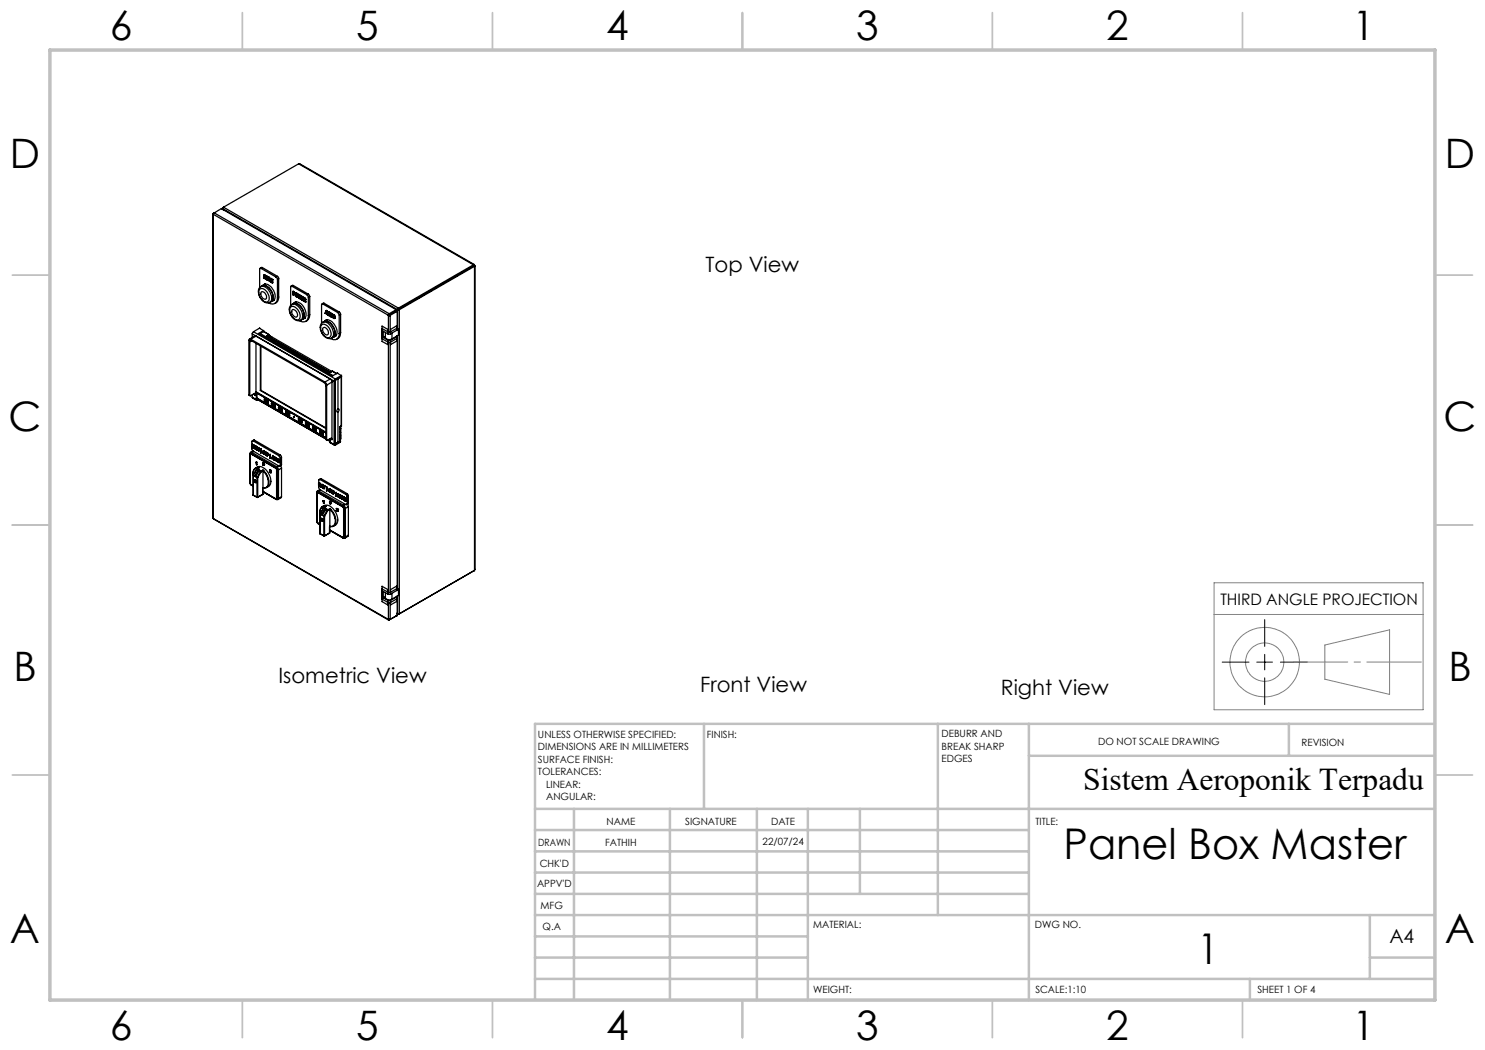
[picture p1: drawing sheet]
<svg xmlns="http://www.w3.org/2000/svg" width="297mm" height="210mm" viewBox="0 0 297 210" stroke-linecap="round" stroke-linejoin="round" font-family="sans-serif">
<g fill="none" stroke="#808080" stroke-width=".2">
<path d="M242.8 116.5h41.8v25.4h-41.8zM242.8 122.9h41.8M265 129l12.9-3v12.9l-12.9-3.1z"/>
<circle cx="252.9" cy="132.4" r="6.9"/>
<circle cx="252.9" cy="132.4" r="3.8"/>
</g>
<path d="M244.4 132.4h5.4M251.4 132.4h3.1M252.9 123.9v5.4M252.9 130.9v3.1M252.9 135.6v5.3M256.1 132.4h5.3" fill="none" stroke="#000" stroke-width=".2"/>
<path d="M284.3 132.4h-25.7" fill="none" stroke="#808080" stroke-width=".2" stroke-dasharray="15.2 1.3 1.3 1.3" stroke-dashoffset="4.3"/>
<g fill="none" stroke="#c0c0c0" stroke-width=".35">
<path d="M48.5 2.5v7.5M98.5 2.5v7.5M148.5 2.5v7.5M198.5 2.5v7.5M248.5 2.5v7.5M2.5 55h7.5M287 55h7.5M2.5 105h7.5M287 105h7.5M2.5 155h7.5M287 155h7.5M48.5 200v7.5"/>
<path d="M98.5 200v7.5M148.5 200v7.5M198.5 200v7.5M248.5 200v7.5"/>
</g>
<g fill="none" stroke="#c0c0c0" stroke-width=".5">
<path d="M140.8 144.8v17M187.6 144.8v38.2M205.8 144.8v55.2M205.8 151.2h81.2M257.8 144.8v6.4M287 144.8h-180v55.2M107 161.8h180M107 178.8h98.8M107 174.5h98.8M107 170.3h98.8M107 166h98.8M114.8 161.8v38.2"/>
<path d="M134 161.8v38.2M151.4 161.8v38.2M161.6 161.8v38.2M172 161.8v17M107 195.8h180M107 191.5h54.6M107 187.3h54.6M107 183h180M250 195.8v4.2M274 191.5h13M274 183v12.8"/>
</g>
<path d="M10 10h277v190h-277z" fill="none" stroke="#c0c0c0" stroke-width=".7"/>
<g fill="none" stroke="#000" stroke-width=".25">
<path d="M59.8 32.8h.2l34.9 20.1M59.8 32.8l-15.1 8.6M59.8 32.8l34.9 20.1M42.6 42.8l.1 60.9M42.7 42.7v.2M42.7 42.9l35 20.2M42.7 42.7h.1M42.7 42.9v60.8M42.9 42.6h.1M42.9 42.6l1.4-.9 34.9 20.2M42.9 42.6l-.2 .1M42.9 42.6l-.2 .3"/>
<path d="M42.9 42.6l34.9 20.1M44.5 41.7v.1M44.5 41.6v.2M44.5 41.8l.1 .1M44.5 41.6l.1 .1M44.5 41.5l.1 .1M44.5 41.5v.1M44.5 41.8v.1M44.6 41.8l34.8 20.1M44.6 41.8l.1 .2M44.6 41.8h-.1M44.7 41.4l.1 .1"/>
<path d="M44.7 41.4v.1M44.7 41.4l-.2 .1M44.8 41.5l-.2 .3M44.8 41.5l34.8 20.1M51.9 57.9a1.25 1.25 0 0 1 1.8 1.1 .97 .97 0 0 1-.4 1.4 1.9 1.9 0 0 1-1.4-2.5zM52.1 57.3a2.12 2.12 0 0 1 2.2 2.3 .98 .98 0 0 1-.7 1 .98 .98 0 0 1-1.1-.5 1.87 1.87 0 0 1-.4-2.8zM52.1 57.3a1.35 1.35 0 0 1 2 .7 1.88 1.88 0 0 1 .2 2.3M52.2 53.7l-.2-.1-.1 .2v3.7M52.2 53.7l3 1.7M52.3 58.4a.95 .95 0 0 1 .8 1.4 1 1 0 0 1-.8-1.4zM52.5 53.5l-.5 .1M52.5 53.5l-.3 .2"/>
<path d="M52.5 53.5l3 1.8M52.6 57.1a1.06 1.06 0 0 1 1.6 .3 2.08 2.08 0 0 1 .4 2.8h-.2M52.8 55h.2M52.8 55l.1 .1M52.8 55.6l.1-.3 .2 .5M52.8 55l-.1 .6h.1M52.9 56.9h-.1M52.9 55.4l-.1 .2M52.9 55.1l.2 .5 .1-.4M53 55l.1 .4M53 55l-.1 .1M53.1 56.8l-.6 .3a2.12 2.12 0 0 1 2.1 2.4l-.1 .6-.2 .2"/>
<path d="M53.1 55.8l.1-.4 .2 .5M53.2 55.2h.2M53.2 55.2h.1M53.2 55.6l-.1 .2M53.3 55.2l.1 .7M53.4 55.2v.7M53.4 55.2h-.1M53.4 55.9h.1M53.5 56l.1-.1 .2 .2 .1 .2M53.6 56h.1M53.6 56h-.1M53.6 55.4h.2"/>
<path d="M53.6 55.4l.1 .1M53.6 55.4l-.2 .6h.1M53.7 55.7l.1 .2-.2-.1zM53.7 55.8h-.1M53.7 55.7v.1M53.7 55.8h.1M53.7 55.5l.2 .8M53.8 55.4l.2 .8M53.8 55.4l-.1 .1M54 55.7h.2M54 55.7h.1M54 55.7l.2 .7"/>
<path d="M54 56.3h-.1M54.1 55.7l.3 .6v-.4M54.2 56.4v-.4l.3 .6M54.2 56.2v.2M54.2 55.7l.2 .4M54.2 55.7h-.1M54.4 55.9h.2M54.4 55.9h.1M54.5 55.9v.7M54.6 55.9l-.1 .7M54.6 55.9h-.1M54.8 60h.1"/>
<path d="M54.8 60l-.5 .3M55.2 55.4l.3 .5M55.5 55.3l.2 .4M55.5 59.5a1.08 1.08 0 0 1-.5 1.2 1.08 1.08 0 0 1-1.3-.1M55.5 55.9v3.6M55.5 55.3l-.3 .1M55.7 59.4l-.2 .9-.5 .4M55.7 55.7l-.2 .2M55.7 59.4l-.2 .1M55.7 55.7v3.7M58.4 57.2l-.3 .1v3.8M58.4 57.2l3 1.8"/>
<path d="M58.6 58.3h.2M58.6 58.3l.1 .1M58.6 58.3l.1 .7M58.7 57.1l-.5 .1M58.7 58.4l.2 .3M58.7 57.1l3 1.7M58.7 57.1l-.3 .1M58.7 58.6h.1M58.7 58.8v.2M58.8 58.3l.2 .3M58.8 58.6h.1M58.8 58.6l-.1-.1v.1"/>
<path d="M58.8 58.3l-.1 .1M58.8 58.6h-.1M58.9 58.7h-.2v.3M59 58.6l-.2 .2M59 58.6l-.1 .1M59.1 58.9v.2M59.1 58.9v-.1a.24 .24 0 0 1 .3 .1 .24 .24 0 0 1-.1 .4M59.1 59.1l.2 .2M59.2 58.9v.2M59.2 58.8v.1M59.2 58.9h-.1M59.2 59.1l.1 .1"/>
<path d="M59.2 59.1h-.1M59.3 58.7l.2 .5M59.3 58.7h-.1a.38 .38 0 0 0-.2 .5 .38 .38 0 0 0 .5 .1v-.1M59.3 58.6l.3 .4M59.3 58.6l-.3 .1M59.3 58.6v.1M59.3 59.2h.1M59.3 59.2v.1M59.5 59.2l.1 .1-.2 .1M59.6 58.9l.2 .8M59.6 58.9h.2M59.6 58.9l.1 .1"/>
<path d="M59.7 59l.1 .4 .1-.4M59.8 58.9v.3M59.8 58.9l-.1 .1M59.8 59.7l.1-.4 .2 .6M59.9 59l.1 .1M59.9 59.5l-.1 .2M60 59.1l.1 .5v-.4M60 59.1l.1 .3M60 59.1h.1M60.1 59.2h.2M60.1 59.2l.2 .1M60.3 59.3l-.2 .6"/>
<path d="M60.3 59.2l-.2 .7M60.3 59.3l.4 .2M60.3 59.3l.3 .2M60.3 59.3v.7l.3 .1M60.3 59.2v.1M60.4 59.6l.2 .2M60.4 59.9l.2 .1M60.5 59.6h.1M60.5 59.9l.2 .1h-.1M60.5 59.8v.1M60.5 59.6l.2 .1-.1 .1M60.5 59.9h-.1"/>
<path d="M60.5 59.6h-.1M60.6 59.5v.1M60.6 59.8v.1M60.6 59.6l-.2-.1v.1M60.6 59.9l-.2-.1v.1M60.7 59.5l.2 .8M60.7 59.6h.2M60.7 59.6h.3M60.7 59.5h-.1M60.7 59.6h-.1M60.7 59.8l-.1 .1M60.9 59.9v-.1l.1 .1h-.1"/>
<path d="M60.9 59.6l.2 .4M60.9 59.9h.1M60.9 59.8h.1M60.9 59.8v.1M61 59.6l.2 .3M61 59.6h-.1M61.1 60l-.1 .1 .1 .3M61.2 59.9l-.2 .2 .2 .3h-.1M61.2 59.9l-.1 .1M61.4 59l.3 .4M61.7 58.8l.2 .5M61.7 59.4v3.7"/>
<path d="M61.7 58.8l-.3 .2M61.9 59.3l-.2 .1M61.9 59.3v3.7M83.6 59.6h.1M83.7 59.5h.1M83.9 59.4h.1M84 59.3h.1M84.2 59.3h.1M84.5 59.1h.1M84.6 59h.1M85.6 58.4h.1M85.8 58.3h.1"/>
<path d="M86.1 58.1h.1M86.4 58h.1M86.9 57.7h.1M87.2 57.5h.1M89.5 56.2h.1M91.4 55.1h.1M91.6 55l-.2 .1M94.7 52.9h.1l.1 .1M94.7 52.9h.1M94.7 53.1v.1M94.7 53.2h.1M94.7 52.9l-15 8.7"/>
<path d="M94.7 53.2l.2 .1M94.7 53.2l-15 8.6M94.7 52.9v.3M94.9 53l.1 .2-.1 .1M94.9 53.3l-15 8.6M94.9 53.3v60.8l-15.2 8.8M94.9 53l-.2 .2M95 53.2v60.7l-.1 .1M49.8 78.9l.2 .3M49.8 78.9l.2 .1M50 79l.1 .2 .6-.4a.23 .23 0 0 1 .2 0 .23 .23 0 0 1 .1 .2M50 68.4v10.6"/>
<path d="M50.1 67.8h-.2l-.1 .2v10.9M50.1 67.8l14.9 8.6M50.3 68.1l14.6 8.5 .3 .4v10.8M50.3 68.1a.21 .21 0 0 0-.3 0 .21 .21 0 0 0 0 .3M50.3 68.1l-.3 .3M50.4 79.4l.1 .2 .8 .5M50.4 66.8l16.4 9.4M50.4 79.4l.9 .5M50.4 66.8v.7M50.4 79v.4M50.7 66.3l-.3 .5M50.7 66.3l16.4 9.5"/>
<path d="M50.8 78.8l.2 .2M51 78.6v.4M51 78.6l.3 .2M51.2 68.6v10M51.2 78.6h-.2M51.2 78.6l.2 .1M51.2 78.4l14 8.1-14-8M51.2 78.3l14 8.1M51.2 67.2h-.3l-1 .6M51.2 67.2l-1.1 .6M51.2 67.2l14.8 8.6M51.3 79.9v.2l.3-.1"/>
<path d="M51.3 78.8v1.1M51.4 78.7l.1 1.2M51.4 79.8l13.8 8M51.4 78.7l-.1 .1M51.4 79.8l13.8 7.9M51.4 79.7l13.8 8M51.4 79.6l13.8 8M51.9 65.6h.1M51.9 65.6l.8 .5M51.9 65.6l-1.2 .7M52 66.7l14.6 8.4M52.1 69.2v8.9"/>
<path d="M52.1 78.1l13.1 7.6M52.2 78.1h-.1M52.2 69.2v8.9M52.2 78.1l13 7.5M52.7 66.3h.1M52.7 66.1l-1 .6 14.8 8.5 1-.6M52.7 66.3l1.1 .6M52.7 66.3l-.8 .5M52.8 66.1h-.1M52.9 79.8v.4M52.9 79.8l.7 .4M52.9 79.9l.7 .3"/>
<path d="M52.9 79.8h.1M53.4 67.2h.1M53.4 67.2l12.7 7.3M53.8 66.9h.1M53.8 66.9l-.4 .3M53.8 66.9v.2M53.8 67.1h.1M53.8 67.1l12.6 7.2M54 67.2l-.2 .1M54.3 60.3l-.3 .2M54.4 67.4l-.3 .1M54.6 60.1h.2"/>
<path d="M58.2 61.4a1.39 1.39 0 0 1 1.7 1.1 1.01 1.01 0 0 1-.4 1.5 1.87 1.87 0 0 1-1.3-2.6zM58.3 60.9a1.79 1.79 0 0 0 .3 2.7 1.31 1.31 0 0 0 1.5 .5M58.3 60.9a1.92 1.92 0 0 1 2.2 1.8v.9l-.4 .5M58.5 62a.87 .87 0 0 1 .9 .4 .87 .87 0 0 1-.2 1 1.04 1.04 0 0 1-.7-1.4zM58.6 60.7a1.93 1.93 0 0 1 2.2 1.8v1l-.3 .4M58.6 60.7a1.82 1.82 0 0 1 2.1 1.6 1.28 1.28 0 0 1-.2 1.6M58.6 60.7l-.3 .2M58.7 60.7a1.06 1.06 0 0 1 1.7 .3 2.24 2.24 0 0 1 .6 2.6l-.4 .2M59.1 60.4l-.1 .1M59.2 60.4l-.6 .3M60.5 63.9l-.4 .2M60.6 60v.1"/>
<path d="M60.7 60.1h-.1M60.9 60.3v-.3l.2 .4M60.9 60.2h.1M60.9 60.2v.1M61 63.6l-.2 .1M61 63.5h.1M61.1 63.5l-.6 .4M61.7 63.1a1.07 1.07 0 0 1-.5 1.2 1.07 1.07 0 0 1-1.3-.2M61.9 63l-.2 .9-.6 .4M61.9 63l-.2 .1M64.4 64.9a1.53 1.53 0 0 1 1.7 1.4 .78 .78 0 0 1-.2 1.2 .78 .78 0 0 1-1.1-.4 1.69 1.69 0 0 1-.4-2.2zM64.4 64.5a1.34 1.34 0 0 1 1.8 .8 1.57 1.57 0 0 1 0 2.4 2.07 2.07 0 0 1-1.8-3.2z"/>
<path d="M64.6 60.8l-.3 .1v3.8M64.6 65.6a.78 .78 0 0 1 .8 .1 .78 .78 0 0 1 .3 .8 .42 .42 0 0 1-.3 .5 .42 .42 0 0 1-.5-.3l-.4-.6zM64.6 60.8l3 1.7M64.8 60.7l-.4 .1M64.8 64.3a1.86 1.86 0 0 1 2.1 1.6 1.35 1.35 0 0 1-.3 1.5M64.8 64.3l-.3 .2M64.8 60.7l-.2 .1M64.8 60.7l3 1.7M64.9 64.2a1.01 1.01 0 0 1 1.7 .3 2.06 2.06 0 0 1 .5 2.7l-.4 .2M65 76.4l.3 .4v.2M65.1 62.7v-.1l.4 .4M65.2 62.6l-.1 .1"/>
<path d="M65.2 62.2h.2M65.2 62.2h.1M65.2 62.2l-.2 .4 .1 .1M65.3 62.4v.2l-.1-.1zM65.3 62.5h-.1M65.3 62.5h.1M65.3 64l-.1 .1M65.3 62.2l.2 .8M65.3 62.4v.1M65.3 64l-.5 .3M65.3 77v10.9M65.4 64h.1"/>
<path d="M65.4 62.2l.1 .8M65.4 62.2h-.1M65.6 62.4v.4a.24 .24 0 0 0 .1 .3 .24 .24 0 0 0 .3 0v-.1M65.6 62.4h.2M65.6 62.4h.1M65.7 62.9l.1 .1M65.7 62.4v.5M65.8 62.8l.1 .2h-.1M65.8 62.4v.4M65.8 62.8l-.1 .1M65.8 62.4h-.1M65.9 62.5l-.1 .5"/>
<path d="M65.9 62.5h.2M65.9 62.5l.1 .1M66 62.6v.4M66 75.8l.3 .3 .1 .3M66 63.1l-.1 .1M66 62.6l.4 .2M66 62.6l.3 .8M66 75.8l-1 .6M66.1 62.9l-.1 .2M66.1 74.5h.1M66.1 62.5v.1M66.1 62.8v.1"/>
<path d="M66.1 62.5l-.1 .1M66.1 62.9l-.1 .1M66.4 62.8l-.1 .6M66.4 76.4l-1.1 .6M66.4 76.4v11.5M66.4 74.3h.1M66.4 74.3l-.3 .2M66.4 62.8v.1h-.1v.5M66.4 62.8h.1M66.5 63.2l.1 .2M66.5 63.2v-.1a.24 .24 0 0 1 .3 .1 .24 .24 0 0 1-.1 .4M66.5 74.3h.1"/>
<path d="M66.5 74.3l-.4 .2M66.5 74.3l.8 .4M66.6 62.9h.2M66.6 63.4l.1 .2M66.6 63.2l.1 .2M66.6 63.1v.1M66.6 62.9l-.1 .1M66.6 63.2h-.1M66.6 67.4l-.2 .2M66.7 63.4l.1 .1M66.7 63.4h-.1M66.7 63l.3 .5"/>
<path d="M66.7 63h-.1a.38 .38 0 0 0-.1 .5 .38 .38 0 0 0 .5 .1v-.1M66.8 62.9l.2 .3 .1 .3M66.8 62.9l-.1 .1M66.8 63.5h.1M66.8 63.5l-.1 .1M66.8 76.2v12.7M67 76.1h.1M67 76.1v12.7M67 76l.1 .1M67.1 63.5l-.2 .2M67.1 76l-.1 .1M67.1 75.8l-.3 .4"/>
<path d="M67.1 63.5h-.1M67.1 76.1v12.7M67.1 67.2h-.1M67.2 67.1h.1M67.2 67.1l-.6 .3M67.5 74.6l.8 .5M67.6 74.6h-.1M67.6 62.5l.2 .5M67.6 75.8l-.5 .3M67.6 75.8v6M67.8 66.7a1.07 1.07 0 0 1-.5 1.2 1.07 1.07 0 0 1-1.2-.2M67.8 62.4l.3 .5"/>
<path d="M67.8 63v3.7M67.8 62.4l-.2 .1M68.1 66.5l-.1 .8-.7 .5M68.1 66.5l-.3 .2M68.1 62.9v3.6M68.1 62.9l-.3 .1M68.2 75.3l.1 .1M68.3 75.3h.1M68.3 75.3l-1.2 .7M68.3 75.1l-1.2 .7M68.3 75.4l-.7 .4M68.3 75.4v9.8"/>
<path d="M68.3 75.3v.1M68.3 75.3v9.9M68.3 75.1h.1M76.4 67.8l1.3 .7M76.4 65.7l1.3 .7M76.7 67.5l.9 .5M77.1 66.5v1a.88 .88 0 0 0 1.3 .3M77.1 67.2l-.4 .3M77.6 66.8h.5M77.6 68h.5M77.6 66.8v-.9l-1.2-.7v3.1l1.2 .6v-.9M77.6 66.8l-.9-.6v1.3"/>
<path d="M77.7 66.4h.3M77.7 68.5h.3M77.7 63.1v3.3M77.7 68.5v50M77.8 62.9v.1M77.8 62.7l-.1 .4M77.8 62.7v.3M77.8 63h.1M77.9 63l.1 .1h-.3M77.9 63l-.2 .1M77.9 63l.1 .1M78 62.9h.1"/>
<path d="M78 63.1v3.3M78 68.5v50M78.4 66.6v1.2M79.2 61.9l-1.4 .8M79.2 61.9v.3M79.2 62.2l-1.4 .8M79.3 62.2l.1 .1M79.3 62.2l-1.4 .8M79.3 66.1v-1l-1.2 .8v.9M79.3 67.3v.9l-1.2 .7v-.9M79.3 66.1l-1.2 .7M79.3 67.3l-1.2 .7"/>
<path d="M79.4 67.2l-.1 .1M79.4 67.6v.1M79.4 67.2v.5M79.4 62.3l-1.4 .8M79.4 62.3v3.3l-1.4 .8M79.4 67.7v50l-1.4 .8M79.4 67.7l-1.4 .8M79.5 62l-.2 .2M79.5 62v3.7M79.5 67.1v50.6M79.6 61.6l-.2 .3M79.6 61.8l-.2 .1"/>
<path d="M79.6 61.6v.2M79.6 61.6h.1M79.6 61.8h.1M79.6 61.8l-.4 .2 .2-.1M79.7 61.8v.1M79.7 61.9l.2 .1h-.4M79.7 61.6v.3M79.7 65.8v1.2l-1.3 .8M79.7 65.8l-.3-.2-.1 .5M79.7 65.8l-.3 .2M79.7 61.9l-.2 .1M79.7 61.8l.2 .1"/>
<path d="M79.9 61.9l-.1 60.8M80 61.7h.1M80.5 61.4h.1M80.6 61.3h.1M81.3 60.9h.1M81.4 60.9h.1M50 90.8v5.9l.2 .2 .4 .2-.4-.2 .1 .1M50 96.5l.1 .3 .2 .2M50.1 90.5l-.1 .3M50.1 90.5h.3M50.2 90.8l-.2 .1M50.2 90.8l4.9 2.9"/>
<path d="M50.2 90.7l-.2 .1M50.2 90.8h-.1M50.2 90.7l5 2.9M50.2 90.8h.1M50.3 97l.3 .2M50.4 89.4v.6l.2 .2 5.2 3 .3-.1M50.4 90.5l-.2 .2M50.4 88.9h.2M50.4 88.9v.5M50.4 88.9h.1M50.4 89.4v-.3l.2 .5M50.4 90.5l4.9 2.8"/>
<path d="M50.5 89.3l-.1 .1M50.5 88.9l.1 .5 .1-.3M50.6 88.9v.3M50.6 88.9h-.1M50.6 90.2l-.5 .3M50.6 95v.1M50.6 99l.1 .1M50.6 95h.1M50.6 95.1h.1M50.6 99h.1M50.6 95.1v3.9M50.6 89.6l.1-.3 .1 .4"/>
<path d="M50.7 88.2h-.3v.7M50.7 95v.1M50.7 99v.1M50.7 99.1l.7 .4M50.7 88.2l5.1 2.9M50.7 95l.7 .5M50.7 95.1l.7 .4M50.7 99l.7 .4M50.7 95.1v3.9M50.7 89.1h.2M50.7 89.1h.1M50.7 89.4l-.1 .2"/>
<path d="M50.7 90.3l-.3 .2M50.8 89.1v.6M50.9 96a.27 .27 0 0 1 .3 .2 .27 .27 0 0 1-.2 .3l-.2-.4zM50.9 95.9v.1M50.9 89.1v.5M50.9 89.7h.1M50.9 89.7h-.1M50.9 89.1h-.1M50.9 88l-.5 .2M50.9 88l5.2 3M50.9 88l-.2 .2M50.9 89.7l.4 .2"/>
<path d="M51 89.7h.1M51 89.3h.1M51 89.3l-.1 .4M51 89.7h-.1M51.1 93.6a1.74 1.74 0 0 1 2.6 1 2.05 2.05 0 0 1 0 2.7l-.4 .2M51.1 89.4l.1 .3-.2-.1zM51.1 93.6a1.2 1.2 0 0 0-.5 1.4M51.1 89.5h.1M51.1 89.3l.2 .6M51.1 89.5l-.1 .1M51.2 96.5h.1M51.2 92.5h.1"/>
<path d="M51.2 92.5l.1 .4M51.2 89.2l.2 .6M51.2 89.2l-.2 .1M51.2 89.2l-.1 .1M51.3 92.9h.1M51.3 92.4h.1M51.3 92.4l-.1 .1M51.3 93.8l.1 .1M51.3 93.8l-.7 1.2M51.4 93.8h-.1M51.4 93.9l.7 .4M51.4 89.5h.1"/>
<path d="M51.4 89.5l.1 .6M51.4 92.4l-.1 .5M51.4 89.9h-.1M51.4 93.9l-.7 1.1M51.4 93.8h.1M51.4 93.8l.8 .5M51.4 93.8v.1M51.4 95.5h.1M51.4 99.4h.1M51.4 99.4v.1M51.4 95.5v3.9M51.4 99.5h.1"/>
<path d="M51.4 89.5l.2 .5v-.4M51.5 90.1v-.4l.3 .5M51.5 99.4v.1M51.5 89.9v.2M51.5 95.5v3.9M51.5 89.5l.1 .2M51.5 89.5h-.1M51.6 94.2h.1M51.6 94.2l.2 .1-.5 .8-.2-.1zM51.6 93.7a.95 .95 0 0 0-.9 1.3M51.6 89.6h.2M51.6 89.6l.2 .1"/>
<path d="M51.8 89.7v.5M51.8 93.5l-.4 .3M51.8 93.5l-.7 .1M51.8 89.6v.6M51.8 89.6v.1M52.1 94.3l.1 .1M52.1 89.9h.1M52.1 89.9l.1 .7M52.1 94.3l-.7 1.2M52.2 94.3h-.1M52.2 94.3v.1M52.2 89.9v.7"/>
<path d="M52.2 94.4l-.7 1.1M52.2 89.8v.8M52.2 89.8l-.1 .1M52.2 89.8v.1M52.5 98.9l-1 .6M52.5 98.9h.1M52.5 92.7l.1-.2 .2 .2v.3l-.1 .1M52.5 92.7l.1 .2M52.5 92.7h.1M52.5 98.9l-1 .5M52.6 98.3l2.6 1.6M52.6 90.4l.1 .2"/>
<path d="M52.6 90.4l.1-.1 .1 .1 .1 .3h-.2M52.6 94.1l.2 .3a2.42 2.42 0 0 1 .5 3l-.7 .1M52.6 94.1h.1M52.6 94v.1M52.6 97.5l-.1 1.4M52.6 92.9l.1 .2M52.6 92.5l-.1 .2M52.6 92.9h.1M52.6 94a2.85 2.85 0 0 1 1 3.3l-.3 .2M52.6 94l-.4 .3M52.6 94.1v3.4M52.6 94.1l-.4 .3"/>
<path d="M52.7 92.6h.1M52.6 92.6v.3l.1 .1 .1-.2M52.6 92.6h.1M52.7 90.6v.1M52.7 90.4v.1M52.7 92.6l.1 .2M52.7 93.1h.1M52.7 90.4h-.1M52.7 90.3v.1M52.7 90.2l.3 .5M52.7 90.2a.33 .33 0 0 0-.1 .4 .33 .33 0 0 0 .4 .2v-.1M52.7 90.5l.1 .2"/>
<path d="M52.7 90.5v.1M52.8 92.8l-.1 .2M52.8 92.8h.1M52.8 90.2l.3 .3M52.8 90.2h-.2M52.8 90.2h-.1M52.8 90.7h.1M52.8 90.7h-.1M52.9 80.2h.1M52.9 80.2l.7 .4M53.1 90.7l-.2 .1M53.1 90.4l.5 .3"/>
<path d="M53.1 90.4l.3 .1M53.1 90.4l.1 .6M53.1 90.6l-.1 .1M53.2 90.7l.1 .1M53.2 90.6h.1M53.2 90.8v.2M53.2 90.6l.1 .1M53.2 90.6v.1M53.3 90.7l-.1-.1v.1M53.3 90.8v.1M53.3 90.9l-.1-.1v.2M53.3 97.5l-.7 .1"/>
<path d="M53.3 90.6l.4 .1M53.3 90.6l.1 .6M53.3 90.6v.1M53.3 90.7v.1M53.4 90.5v.1M53.4 90.5l-.1 .2M53.4 90.8v-.1l.2 .1M53.4 90.8l.2 .1M53.5 90.8h.1M53.5 91l-.1 .2M53.5 90.8l.2 .1M53.5 90.8h-.1"/>
<path d="M53.6 80.6h.1M53.6 80.2v.4M53.6 90.7v.1M53.6 90.9v.1M53.6 91l-.2-.1v.3M53.6 80.2h.1M53.7 90.7l-.1 .1M53.7 90.9l-.1 .1M53.7 90.7h-.1M53.7 90.9h-.1M53.9 94h.2v.3M53.9 94h.1"/>
<path d="M53.9 94.4h.1M53.9 90.9h.2M53.9 90.9l.1 .7M53.9 91.6h.1M54 94.4h.1M54 94.3l-.1 .1M54 94h.1M54 94l.1 .2M54 94l.2 .1M54.1 94.3h.1M54.1 94.3l-.1 .1 .2 .2-.3-.2M54.1 94.3l-.1 .1"/>
<path d="M54.1 90.9l-.1 .7M54.2 94.1l-.1 .1M54.3 81h.1M54.3 81l.7 .4v-.4M54.3 80.6l.7 .4M54.3 81l.7 .4M54.3 80.7l.7 .4M54.3 80.6v.4M54.4 91.7v-.1l.2 .1 .2 .3M54.5 91.7h.1M54.5 91.7h-.1M54.5 91.3h.1"/>
<path d="M54.5 91.3l-.2 .4h.1M54.5 91.5h.1M54.5 91.4l.1 .2h-.1zM54.5 91.5v.1M54.6 91.3l.2 .7M54.6 91.3l.2 .5M54.6 91.3h.1M54.8 91.4l.1 .6 .2 .1v-.2M54.8 91.4l.1 .1M54.8 91.4h.2M54.8 91.9v.1M54.9 91.8l.1 .2"/>
<path d="M54.9 91.5v.3M55 81.1v.3M55 91.8v.1M55 91.4v.4M55 91.4l-.1 .1M55 91.8h-.1M55 81v.1M55 81h.1M55 91.9v.1M55 91.6h.1M55 91.6h.2M55 81v.4"/>
<path d="M55 91.6v.3M55.1 91.6v.3M55.1 93.7l.2 .3M55.2 91.6l.2 .2M55.2 91.6l.3 .1M55.2 91.6l.1 .7M55.2 91.9l-.1 .2M55.2 93.6l.2 .4M55.2 93.6l.2 .3M55.2 99.8v.1M55.2 91.6h.1M55.2 91.7v.2"/>
<path d="M55.2 91.6h-.1M55.2 91.9h-.1M55.2 93.6l-.1 .1M55.2 99.9h.4M55.3 93.3l-.1 .3M55.3 93.3l.4 .7M55.3 99.7l-.2 .1-2.5-1.5 2.6 1.5M55.3 99.7v.1M55.3 94v5.7M55.4 93.9v5.8M55.4 93.9l-.1 .1M55.4 94h.3"/>
<path d="M55.4 99.7l-.2 .1M55.4 99.7h.3M55.4 91.8l-.1 .5M55.5 91.7l-.1 .2-.1-.1v.5M55.5 91.7l-.1 .1M55.5 92.1l.1 .2M55.5 92.1l.1-.1 .2 .1v.2l-.1 .1M55.6 92.3l.1 .1M55.6 92.1l.1 .1M55.6 92.1h-.1M55.6 92v.1M55.7 91.9l.2 .4"/>
<path d="M55.7 91.9h-.1a.33 .33 0 0 0-.1 .4 .33 .33 0 0 0 .4 .2v-.2M55.7 92.2l.1 .1M55.7 92.2l-.1 .1M55.7 99.7l-.1 .2M55.7 81.8h.1M55.7 81.4v.4M55.7 94v5.7M55.7 81.4l.7 .4M55.7 81.8l.7 .4M55.7 81.8l.7 .4v-.4M55.7 81.5l.7 .4M55.7 93.2l-.4 .1"/>
<path d="M55.8 91.1l.3 .5M55.8 91.9l.2 .4M55.8 91.9h-.3M55.8 91.9h-.1M55.8 92.3h.1M55.8 92.3l-.1 .1M56 92.3l-.2 .2M56 92.3h-.1M56.1 91l.2 .5M56.1 91.6v1.5M56.1 91l-.3 .1M56.1 93.1l.2 .5"/>
<path d="M56.3 92.9l-.3 .3M56.3 99.3l-.7 .6M56.3 91.5l-.2 .1M56.3 92.9l-.2 .2M56.3 91.5v1.4M56.3 93.6v5.7M56.3 93.6l-.6 .4M56.3 99.3l-.6 .4M56.4 81.9v.3M56.4 81.8v.1M56.4 81.8h.1M56.4 81.8v.4"/>
<path d="M57.1 82.6h.1M57.1 82.6v-.4l.8 .4M57.1 82.3l.7 .4M57.1 82.6l.7 .4M57.1 82.3l.8 .3M57.1 82.6l.8 .4M57.8 83h.1M57.8 82.7v.3M57.9 83h.1M57.9 82.6h.1M57.9 82.6l-.1 .1M57.9 82.6v.4"/>
<path d="M58.7 83.3l.1 .2zM59.7 84.1h.1M59.7 83.7l.7 .4M59.7 83.8l.7 .4M59.7 83.7v.4M59.7 84.1l.7 .4v-.4M59.7 84.1l.7 .4M60.4 84.2v.3M60.4 84.1v.1M60.4 84.1h.1M60.4 84.1v.4M61.1 84.9h.1"/>
<path d="M61.1 84.6l.7 .4M61.1 84.6l.7 .3M61.1 84.9l.7 .4M61.1 84.6v.3M61.1 84.9l.7 .5M61.8 85v.3M61.8 85h.1M61.8 85.3v.1M61.8 85v.4M61.8 84.9v.1M61.8 84.9v.5M62.5 85.8h.1"/>
<path d="M62.5 85.4l.7 .4M62.5 85.4l.8 .4M62.5 85.8l.7 .4M62.5 85.4v.4M63.2 85.8h.1M63.2 85.8v.4M63.3 85.8l-.1 .4M63.3 85.8h-.1M63.4 98.5v.1M63.4 98.5v5.7M63.4 98.6v5.8l.1 .2 .5 .3-.4-.2 .1 .1M63.5 98.2l-.1 .3"/>
<path d="M63.5 98.2h.2M63.6 98.5l-.2 .1M63.6 98.5l4.9 2.9M63.6 98.5l-.1-.1-.1 .2M63.6 98.5h-.1M63.6 98.5l5 2.8M63.6 98.5h.1M63.7 96.6v.5l.3 .2 .1-.2M63.7 96.6h.2M63.7 96.6l.1 .1M63.7 97.1v.5l.3 .3 5.1 3 .3-.1M63.7 98.2l-.1 .3"/>
<path d="M63.7 98.2l5 2.9M63.8 97.1v-.4l.2 .3-.1 .1M63.8 96.7l.3 .4M63.8 97.1h.1M63.9 97h.1M63.9 96.8v.2M63.9 97l-.1 .1M63.9 96.6l.3 .4M63.9 86.6h.1M63.9 96.6l-.1 .1M63.9 86.2v.4M63.9 86.2l.8 .4"/>
<path d="M63.9 86.2l.7 .4M63.9 86.6l.7 .4M64 97.9l-.5 .3M64 97v.1M64 97l-.1 .1M64 95.9l-.3 .1v.5M64 95.9l5.1 3M64.1 98l-.4 .2M64.1 97.2l-.1 .1M64.2 97l-.1 .2M64.2 97l-.1 .1M64.2 97.4l.4 .2"/>
<path d="M64.3 95.8l-.4 .1M64.3 95.8l-.3 .1M64.3 95.8l5.1 2.9M64.3 97.4h.1M64.3 96.9l.1 .1M64.3 96.9l-.1 .5M64.3 97.4h-.1M64.3 97.1l.1 .2-.1-.1zM64.4 97.2h.1M64.4 97l.2 .6M64.4 97.2h-.1M64.5 96.9l.2 .7h-.1"/>
<path d="M64.5 96.9h-.2M64.5 96.9l-.1 .1M64.6 97.1h.2M64.6 97.1h.1M64.6 97.1l.2 .6M64.6 86.6v.4M64.6 86.6h.1M64.6 87h.1M64.7 86.6l-.1 .4M64.7 86.6h-.1M64.7 87h-.1M64.7 97.1l.1 .3v-.2"/>
<path d="M64.8 97.1v.2M64.8 97.1h-.1M64.8 97.5v.2M64.8 97.2h.2M64.8 97.2l.1 .1M64.9 97.5l-.1 .2M64.9 97.5h-.1M64.9 97.3l-.1 .2M65 97.2l-.1 .3M65 97.2l-.1 .1M65.2 87.8l.2 .2M65.2 87.8l.1 .1"/>
<path d="M65.3 97.5h.1M65.3 97.5v.7M65.3 87.9l.2 .1 .5-.3a.21 .21 0 0 1 .3 0 .21 .21 0 0 1 .1 .2M65.4 97.5l-.1 .7M65.4 97.5h-.1M65.5 88l.5 .3M65.6 88l.4 .2M65.7 87.9l.3 .2M65.8 98v.2M65.8 98v-.1a.21 .21 0 0 1 .3 .1 .21 .21 0 0 1-.2 .3M65.8 87.9l.2 .1M65.8 98.2l.1 .1"/>
<path d="M65.9 98v.2M65.9 97.9v.1M65.9 98h-.1M65.9 97.9l.3 .4M65.9 97.9v-.1a.32 .32 0 0 0-.1 .4 .32 .32 0 0 0 .3 .2l.1-.1M65.9 98.2l.1 .1M65.9 98.2h-.1M66 97.8l.3 .3M66 97.8h-.2M66 88.4l.9 .6M66 97.8l-.1 .1M66 98.3h.1"/>
<path d="M66 98.3h-.1M66 88.4l.8 .5M66 87.7v.7M66.2 87.7l.2 .2M66.3 98.3l-.2 .1M66.3 98l.3 .1M66.3 98l.2 .2M66.3 98v.6M66.3 98.2l-.1 .1M66.3 98.3v-.1l.2 .1M66.3 98.3l.2 .1M66.4 98.2h.1"/>
<path d="M66.4 98.2l.1 .2M66.4 98.2l-.1 .1M66.5 98.2v.1M66.5 98.4l-.2 .2M66.5 98.4h-.2v.2M66.6 98.1v.7M66.6 98.1l-.1 .1M66.6 98.5h.2M66.7 98.4h.1M66.7 98.6l-.1 .2M66.7 98.4l.2 .1M66.7 98.4l-.1 .1"/>
<path d="M66.8 98.4l-.2-.1v.2M66.8 98.6h-.2v.2M66.8 98.3v.1M66.8 98.5v.1M66.9 98.3l-.1 .1M66.9 98.5l-.1 .1M66.9 98.3l-.4-.1 .3 .1M66.9 98.3h-.1M66.9 98.5h-.1M67 88.8l.1 .1M67 88.8h.1M67.1 88.8l.8-.6-.9 .6"/>
<path d="M67.1 88.8h-.1M67.1 98.5l.1 .1M67.1 98.5l.1 .8M67.2 98.6v.7M67.2 98.5v.8M67.2 98.5h-.1M67.2 98.5v.1M67.5 98.8h.2M67.5 98.8h.1M67.5 98.8l.1 .6M67.6 81.8l-.3 .4 .1 .2h.2M67.6 81.8h.2v.2l-.2 .4"/>
<path d="M67.6 98.8l.2 .5v-.4M67.6 82.4v6M67.6 99.4v-.4l.3 .5M67.7 99.2l-.1 .2M67.7 98.8l.1 .3M67.7 98.8h-.1M67.8 98.9h.2M67.8 98.9l.1 .1M67.9 88.3h.1M67.9 99v.5M67.9 88.3l.1 .2-.9 .5h-.2l-.1-.1M67.9 86.9l.3 .1"/>
<path d="M67.9 87.1l.3 .1M67.9 86.4l.3 .1M67.9 88.3l-.8 .6M67.9 87.4l.3 .2M68 98.9l.1 .7M68 99.5h-.1M68 98.9l-.1 .1M68.1 99.1v.5M68.2 85.7l-.3 .2M68.2 85.3v2.5l-.3-.1M68.2 99.1v.2M68.2 99.5l-.1 .1"/>
<path d="M68.2 99.1h-.2h.1M68.2 99.1h-.1M68.2 99.2a.38 .38 0 0 0 0 .5 .38 .38 0 0 0 .4 .1v-.1M68.2 99.2l.2 .1M68.2 99.4l.2 .3M68.3 85.2h.1M68.3 85.2l-.4 .2v2.9M68.3 99.4l.1 .2M68.3 85.2l-.4 .2M68.3 99.4h-.1M68.3 99.3v.1M68.4 99.4l.2 .1"/>
<path d="M68.4 99.4h-.2M68.4 99.6l.1 .1h-.1M68.4 99.3h.1M68.4 99.5l.2 .2M68.4 99.5v.1M68.5 99.2l.1 .1M68.5 99.2h-.3M68.5 99.2l-.1 .1M68.5 99.7h-.1M68.5 99.3l.1 .2M68.6 99.3l.1 .1M68.6 99.3h-.1"/>
<path d="M68.6 99.7h.1M68.7 99.7l-.2 .2M68.7 99.4l.1 .1M68.7 99.4l.1 .6M68.7 99.7h-.1M68.8 99.5v.2M68.9 99.4v.3M68.9 99.9l-.1 .1M68.9 99.4l-.3 .1M68.9 99.7h.1M68.9 99.7h-.1M68.9 99.4l-.1 .1"/>
<path d="M68.9 99.6h.2M68.9 99.6v.2l-.1-.1M68.9 99.6l.1 .1M69 99.7v.5M69.1 99.7l.1 .6M69.1 99.7l.3 .1M69.1 99.7l.2 .1M69.1 99.6v.1M69.1 99.8l-.1 .4M69.1 99.6l-.1 .1M69.1 98.9l.3 .4M69.3 99.8l-.1 .5"/>
<path d="M69.4 99.8l-.2 .1v.4M69.4 99.8h-.1M69.4 98.7l.3 .5M69.4 99.3v1.5M69.4 98.7l-.3 .2M69.7 99.2l-.3 .1M69.7 99.2v1.4M42.7 103.7l35 20.3M42.7 103.7l35 20.2M63.4 104.2l.3 .6M63.4 104.2v.1M63.7 104.8l.3 .1"/>
<path d="M64 106.7l.1 .1M64 102.8h.1M64 106.7h.1M64 102.8v3.9M64 102.8l.8 .4M64 106.7l.8 .5M64.1 102.8h-.1M64.1 106.8l.7 .4M64.1 102.8l.7 .4M64.2 103.7a.29 .29 0 0 1 .4 .2 .29 .29 0 0 1-.1 .3l-.3-.1zM64.3 103.7h-.1M64.5 101.3a1.29 1.29 0 0 0-.5 1.5"/>
<path d="M64.6 104.2h.1M64.6 100.2l.1-.1v.5M64.6 100.3h.1M64.6 100.2v.1M64.6 100.2h.1M64.7 100.2l-.1 .1M64.7 100.2h.1M64.7 100.6h.1M64.7 101.6h.1M64.7 101.6l-.7 1.2M64.7 100.1h.1M64.7 100.2v.4"/>
<path d="M64.7 101.5v.1M64.7 101.6l.8 .4M64.7 101.6l-.6 1.2M64.7 101.5h.1M64.8 101.5l.7 .5M64.8 101.5l-.1 .1M64.8 103.2h.1M64.8 107.2h.1M64.8 103.2v4M64.9 107.2h.1M64.9 103.2v4M64.9 101.9l-.4 .8 .1 .1 .5-.8"/>
<path d="M64.9 101.9l.2 .1M64.9 101.9l-.4 .8M64.9 101.9h.1M65 101.3a.99 .99 0 0 0-1 1.4M65.2 101.3h-.7a1.74 1.74 0 0 1 2.5 1 2.05 2.05 0 0 1 .1 2.7l-.4 .2M65.2 101.3l-.5 .2M65.2 101.3l-.4 .2M65.5 102l.1 .1M65.5 102l-.7 1.2M65.5 102h.1M65.6 102.1l-.7 1.1M65.9 100.4l.1-.1h.1l.1 .3-.2 .2"/>
<path d="M65.9 100.4l.1 .3M65.9 106.6h.1M65.9 106.6l-1 .6M65.9 100.4h.1M65.9 106.1l2.7 1.5M65.9 105.4v1.2M66 101.9l.2 .2a2.42 2.42 0 0 1 .5 3l-.7 .2M66 101.9h.1M66 101.7v.2M66 105.3h.1M66 100.7v.1M66 100.3l-.1 .1"/>
<path d="M66 100.7l.1 .1M66 100.5v.2l.1-.1M66 100.7h.1M66 101.7a2.82 2.82 0 0 1 .9 3.3l-.2 .2M66 101.9v3.4M66 101.7l-.5 .3M66 101.9l-.4 .2M66 100.3h.1M66 100.3v.2M66 100.3l.1 .3M66 105.3l-.1 .1v1.2M66 100.8h.1"/>
<path d="M66.1 100.3v.3M66.1 100.8h.1M66.1 100.6v.1M66.1 100.6h.1M66.7 105.2l-.7 .1M67.3 101.8l.2-.1v.4M67.3 101.8h.1M67.3 102.1h.1M67.3 101.7v.1M67.3 102h.1M67.4 102.1h.1M67.4 102l-.1 .1"/>
<path d="M67.4 101.8l.1 .1M67.4 101.8h.1M67.4 102h.1M67.5 102.1h.1M67.5 102.1h-.2l.3 .2-.3-.2M67.5 102.1h-.1M67.5 101.9v.1M67.5 101.9h.1M68.5 101.4l.2 .3M68.6 101.3l.2 .4M68.6 107.5v.1M68.6 101.3l-.1 .1"/>
<path d="M68.6 107.6h.4M68.7 101.1l-.1 .2M68.7 101.1l.4 .6M68.7 107.4l-.1 .1-2.7-1.5 2.7 1.5M68.7 101.7v5.7M68.8 107.4l-.1 .1M68.8 107.4h-.1M68.8 101.7h-.1M68.8 101.7v5.7M68.8 101.7h.3M68.8 107.4l-.2 .1M68.8 107.4h.3"/>
<path d="M68.8 100v-.2l.2 .4M69.1 107.4l-.1 .2M69.1 101.7v5.7M69.1 100.9l-.4 .2M69.5 100.9l.2 .4M69.7 100.6l-.4 .3M69.7 107l-.1 .2-.6 .4M69.7 100.6l-.3 .2M69.7 101.3v5.7M69.7 101.3l-.6 .4M69.7 107l-.6 .4M76.4 117.8l1.3 .7"/>
<path d="M76.4 119.8l1.3 .7M76.7 119.5l.9 .6M77.1 118.6v.9a.92 .92 0 0 0 1.3 .3M77.1 119.3l-.4 .2M77.6 118.8h.5M77.6 118.8v-.9l-1.2-.6v3l1.2 .7v-.9M77.6 118.8l-.9-.5v1.2M77.7 118.5h.3M78.4 118.7v1.1M79.3 118.1v-.9l-1.2 .7v.9M79.3 119.4v.9l-1.2 .7v-.9M79.3 118.1l-1.2 .7"/>
<path d="M79.3 119.4l-1.2 .7M79.4 119.3l-.1 .1M79.4 119.7h.1M79.4 119.2v.5M79.4 119.7v3.4l-1.6 .9M79.4 119.7l-1.4 .8M79.5 119.2v3.5M79.7 117.9v1.2l-1.3 .7M79.7 117.9l-.3-.2-.1 .4M79.7 117.9l-.3 .2M94.7 114.2h.1M77.6 120.1h.5"/>
<path d="M77.7 120.5h.3M77.7 123.9l.1 .1M77.7 120.5v3.4M77.8 123.9v.1M78 123.8l-.3 .1M78 120.5v3.4M79.2 123.2h.1M79.4 122.7l.2 .1M79.4 122.7h.1M79.4 122.8l.1 .1M79.4 122.5l.1 .2M79.5 122.7h.4"/>
<path d="M79.5 122.7h-.1M79.6 122.8h.1M79.6 122.8l.1 .1M79.7 122.8v.1"/>
</g>
<g font-size="8.5">
<text x="212.7" y="171.8">Panel Box Master</text>
<text x="239.5" y="192.7">1</text>
</g>
<g font-size="8.1">
<text x="22" y="8">6</text>
<text x="71.2" y="8">5</text>
<text x="121.2" y="8">4</text>
<text x="171.3" y="8">3</text>
<text x="221.3" y="8">2</text>
<text x="270.5" y="8">1</text>
<text x="2" y="33.6">D</text>
<text x="289" y="33.6">D</text>
<text x="1.7" y="86.1">C</text>
<text x="288.7" y="86.1">C</text>
<text x="2.7" y="136.1">B</text>
<text x="289.7" y="136.1">B</text>
<text x="2" y="188.6">A</text>
<text x="289" y="188.6">A</text>
<text x="22" y="208">6</text>
<text x="71.2" y="208">5</text>
<text x="121.2" y="208">4</text>
<text x="171.3" y="208">3</text>
<text x="221.3" y="208">2</text>
<text x="270.5" y="208">1</text>
</g>
<text font-size="6.3" x="216.7" y="158.1">Sistem Aeroponik Terpadu</text>
<g font-size="4.2">
<text x="141.1" y="54.4">Top View</text>
<text x="55.7" y="136.5">Isometric View</text>
<text x="140" y="138.3">Front View</text>
<text x="200.2" y="139">Right View</text>
</g>
<text font-size="3.9" x="277.9" y="188.5">A4</text>
<text font-size="3.2" x="244.1" y="120.9">THIRD ANGLE PROJECTION</text>
<g font-size="2">
<text x="107.6" y="147.6">UNLESS OTHERWISE SPECIFIED:</text>
<text x="141.4" y="147.6">FINISH:</text>
<text x="188.3" y="147.5">DEBURR AND</text>
<text x="188.3" y="150">BREAK SHARP</text>
<text x="219.6" y="149">DO NOT SCALE DRAWING</text>
<text x="260.3" y="149.2">REVISION</text>
<text x="107.6" y="150.1">DIMENSIONS ARE IN MILLIMETERS</text>
<text x="107.6" y="152.6">SURFACE FINISH:</text>
<text x="107.6" y="155.1">TOLERANCES:</text>
<text x="188.3" y="152.5">EDGES</text>
<text x="109.2" y="157.6">LINEAR:</text>
<text x="109.2" y="160.1">ANGULAR:</text>
<text x="121.3" y="165">NAME</text>
<text x="137" y="164.9">SIGNATURE</text>
<text x="154.2" y="164.9">DATE</text>
<text x="207.1" y="164.9">TITLE:</text>
<text x="107.6" y="169.1">DRAWN</text>
<text x="107.9" y="173.3">CHK'D</text>
<text x="121" y="169.1">FATHIH</text>
<text x="152.5" y="168.9">22/07/24</text>
<text x="107.4" y="177.4">APPV'D</text>
<text x="108.1" y="181.8">MFG</text>
<text x="108.5" y="186">Q.A</text>
<text x="162.6" y="185.5">MATERIAL:</text>
<text x="207" y="185.5">DWG NO.</text>
<text x="162.6" y="198.5">WEIGHT:</text>
<text x="207.1" y="198.6">SCALE:1:10</text>
<text x="251.5" y="198.6">SHEET 1 OF 4</text>
</g>
</svg>
